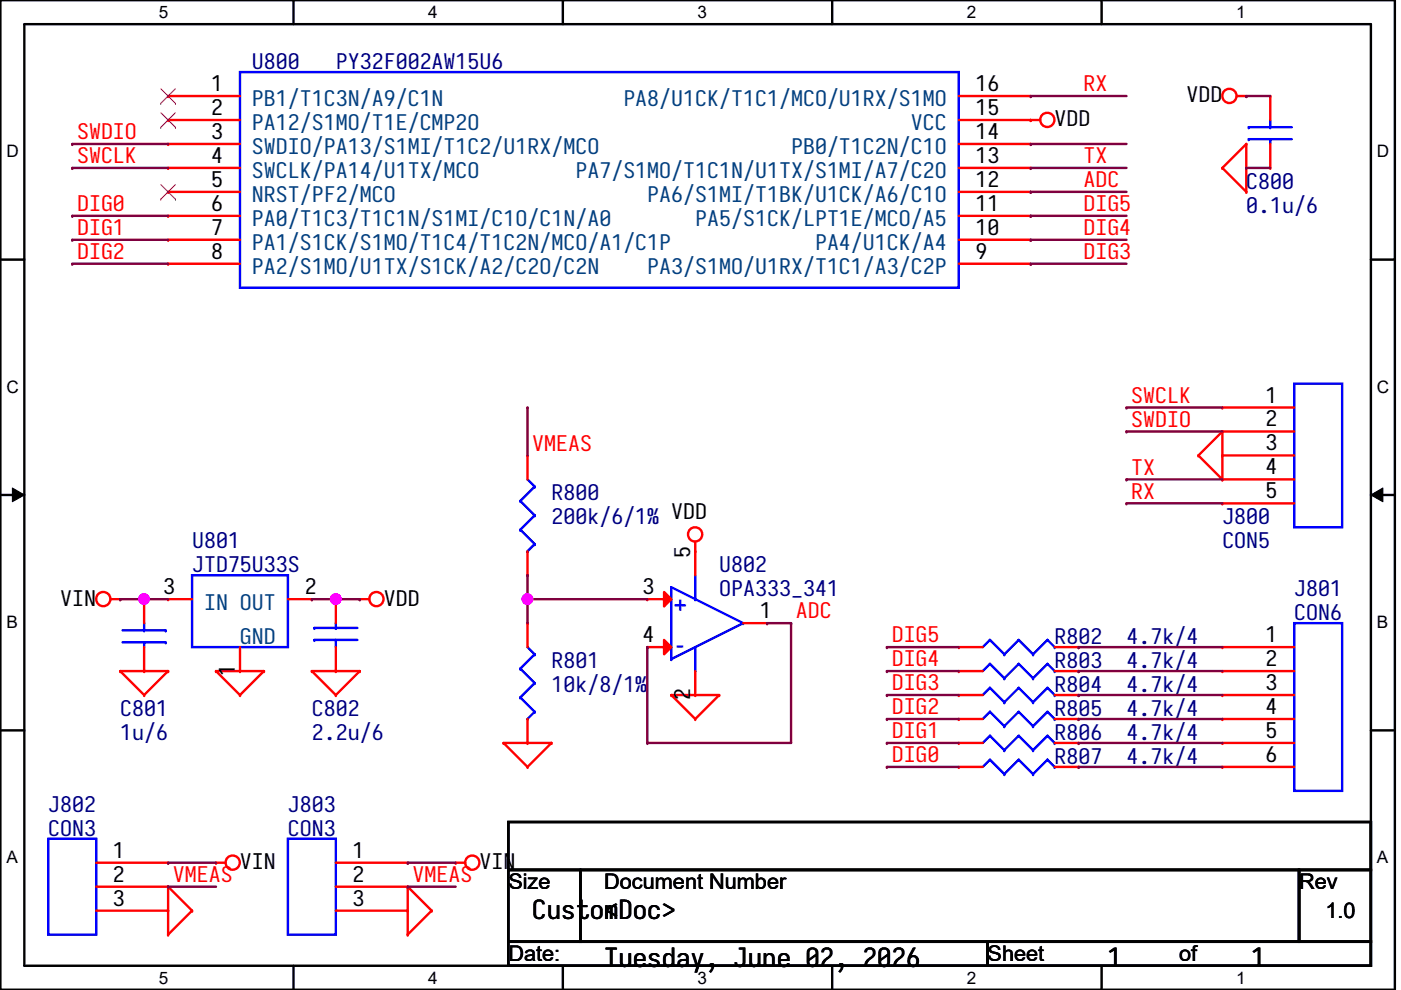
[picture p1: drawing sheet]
<svg xmlns="http://www.w3.org/2000/svg" width="297mm" height="210mm" viewBox="0 0 297 210" stroke-linecap="round" stroke-linejoin="round" font-family="sans-serif">
<path d="M.1 0h295.6v209.8h-295.6zM5.2 5.1h285.5v199.7h-285.5z" fill="none" stroke="#000" stroke-width=".51"/>
<g fill="#fff">
<path d="M33.7 .6h2v4h-2z"/>
<path d="M33.7 205.3h2v4h-2z"/>
</g>
<path d="M62.2 0v5.1M62.2 204.8v5" fill="none" stroke="#000" stroke-width=".51"/>
<g fill="#fff">
<path d="M90.8 .6h1.9v4h-1.9z"/>
<path d="M90.8 205.3h1.9v4h-1.9z"/>
</g>
<path d="M119.3 0v5.1M119.3 204.8v5" fill="none" stroke="#000" stroke-width=".51"/>
<g fill="#fff">
<path d="M147.9 .6h2v4h-2z"/>
<path d="M147.9 205.3h2v4h-2z"/>
</g>
<path d="M176.4 0v5.1M176.4 204.8v5" fill="none" stroke="#000" stroke-width=".51"/>
<g fill="#fff">
<path d="M205 .6h2v4h-2z"/>
<path d="M205 205.3h2v4h-2z"/>
</g>
<path d="M233.5 0v5.1M233.5 204.8v5" fill="none" stroke="#000" stroke-width=".51"/>
<g fill="#fff">
<path d="M262.1 .6h2v4h-2z"/>
<path d="M262.1 205.3h2v4h-2z"/>
<path d="M1.4 30.1h2.5v4h-2.5z"/>
<path d="M291.9 30.1h2.6v4h-2.6z"/>
<path d="M1.4 80h2.5v4h-2.5z"/>
<path d="M291.9 80h2.6v4h-2.6z"/>
</g>
<path d="M.1 55h5.1M290.7 55h5" fill="none" stroke="#000" stroke-width=".51"/>
<g fill="#fff">
<path d="M1.4 129.9h2.4v4h-2.4z"/>
<path d="M291.9 129.9h2.4v4h-2.4z"/>
</g>
<path d="M.1 104.9h5.1M290.7 104.9h5" fill="none" stroke="#000" stroke-width=".51"/>
<path d="M2.6 103.5l2.6 1.4-2.6 1.5zM290.7 104.9l2.5-1.4v2.9z" fill="#000"/>
<path d="M2.6 103.5l2.6 1.4-2.6 1.5zM290.7 104.9l2.5-1.4v2.9z" fill="none" stroke="#000" stroke-width=".21"/>
<g fill="#fff">
<path d="M1.4 179.8h2.4v4.1h-2.4z"/>
<path d="M291.9 179.8h2.4v4.1h-2.4z"/>
</g>
<path d="M.1 154.9h5.1M290.7 154.9h5" fill="none" stroke="#000" stroke-width=".51"/>
<path d="M45.8 182.9h2" fill="none" stroke="#f00" stroke-width=".51"/>
<circle cx="45.8" cy="182.9" r=".25" fill="#f00"/>
<g fill="none" stroke="#f00" stroke-width=".51">
<path d="M147.4 114.9v2"/>
<circle cx="49.3" cy="182.9" r="1.51"/>
</g>
<circle cx="147.4" cy="116.9" r=".25" fill="#f00"/>
<g fill="none" stroke="#f00" stroke-width=".51">
<path d="M142.3 147.4h10.2"/>
<circle cx="147.4" cy="113.3" r="1.51"/>
</g>
<circle cx="152.5" cy="147.4" r=".25" fill="#f00"/>
<path d="M152.5 147.4l-5.1 5" fill="none" stroke="#f00" stroke-width=".51"/>
<circle cx="147.4" cy="152.4" r=".25" fill="#f00"/>
<path d="M142.3 147.4l5.1 5" fill="none" stroke="#f00" stroke-width=".51"/>
<circle cx="142.3" cy="147.4" r=".25" fill="#f00"/>
<path d="M45.8 142.3h10.2" fill="none" stroke="#f00" stroke-width=".51"/>
<circle cx="56" cy="142.3" r=".25" fill="#f00"/>
<path d="M56 142.3l-5.1 5.1" fill="none" stroke="#f00" stroke-width=".51"/>
<circle cx="50.9" cy="147.4" r=".25" fill="#f00"/>
<path d="M45.8 142.3l5.1 5.1" fill="none" stroke="#f00" stroke-width=".51"/>
<circle cx="45.8" cy="142.3" r=".25" fill="#f00"/>
<path d="M23.4 127h2.1" fill="none" stroke="#f00" stroke-width=".51"/>
<circle cx="25.5" cy="127" r=".25" fill="#f00"/>
<g fill="none" stroke="#f00" stroke-width=".51">
<path d="M25.5 142.3h10.1"/>
<circle cx="21.9" cy="127" r="1.51"/>
</g>
<circle cx="35.6" cy="142.3" r=".25" fill="#f00"/>
<path d="M35.6 142.3l-5 5.1" fill="none" stroke="#f00" stroke-width=".51"/>
<circle cx="30.6" cy="147.4" r=".25" fill="#f00"/>
<path d="M25.5 142.3l5.1 5.1" fill="none" stroke="#f00" stroke-width=".51"/>
<circle cx="25.5" cy="142.3" r=".25" fill="#f00"/>
<path d="M76.3 127h2" fill="none" stroke="#f00" stroke-width=".51"/>
<circle cx="76.3" cy="127" r=".25" fill="#f00"/>
<g fill="none" stroke="#f00" stroke-width=".51">
<path d="M66.1 142.3h10.2"/>
<circle cx="79.8" cy="127" r="1.51"/>
</g>
<circle cx="66.1" cy="142.3" r=".25" fill="#f00"/>
<path d="M66.1 142.3l5.1 5.1" fill="none" stroke="#f00" stroke-width=".51"/>
<circle cx="71.2" cy="147.4" r=".25" fill="#f00"/>
<path d="M76.3 142.3l-5.1 5.1" fill="none" stroke="#f00" stroke-width=".51"/>
<circle cx="76.3" cy="142.3" r=".25" fill="#f00"/>
<path d="M35.6 188v10.2" fill="none" stroke="#f00" stroke-width=".51"/>
<circle cx="35.6" cy="188" r=".25" fill="#f00"/>
<path d="M35.6 188l5.1 5.1" fill="none" stroke="#f00" stroke-width=".51"/>
<circle cx="40.7" cy="193.1" r=".25" fill="#f00"/>
<path d="M40.7 193.1l-5.1 5.1" fill="none" stroke="#f00" stroke-width=".51"/>
<circle cx="35.6" cy="198.2" r=".25" fill="#f00"/>
<path d="M96.6 182.9h2" fill="none" stroke="#f00" stroke-width=".51"/>
<circle cx="96.6" cy="182.9" r=".25" fill="#f00"/>
<g fill="none" stroke="#f00" stroke-width=".51">
<path d="M86.4 188v10.2"/>
<circle cx="100.1" cy="182.9" r="1.51"/>
</g>
<circle cx="86.4" cy="188" r=".25" fill="#f00"/>
<path d="M86.4 188l5.1 5.1" fill="none" stroke="#f00" stroke-width=".51"/>
<circle cx="91.5" cy="193.1" r=".25" fill="#f00"/>
<path d="M91.5 193.1l-5.1 5.1" fill="none" stroke="#f00" stroke-width=".51"/>
<circle cx="86.4" cy="198.2" r=".25" fill="#f00"/>
<path d="M106.8 157.5h10.1" fill="none" stroke="#f00" stroke-width=".51"/>
<circle cx="116.9" cy="157.5" r=".25" fill="#f00"/>
<path d="M116.9 157.5l-5.1 5.1" fill="none" stroke="#f00" stroke-width=".51"/>
<circle cx="111.8" cy="162.6" r=".25" fill="#f00"/>
<path d="M106.8 157.5l5 5.1" fill="none" stroke="#f00" stroke-width=".51"/>
<circle cx="106.8" cy="157.5" r=".25" fill="#f00"/>
<path d="M264.2 30.5v10.2" fill="none" stroke="#f00" stroke-width=".51"/>
<circle cx="264.2" cy="40.7" r=".25" fill="#f00"/>
<path d="M259.2 35.6l5 5.1" fill="none" stroke="#f00" stroke-width=".51"/>
<circle cx="259.2" cy="35.6" r=".25" fill="#f00"/>
<path d="M264.2 30.5l-5 5.1" fill="none" stroke="#f00" stroke-width=".51"/>
<circle cx="264.2" cy="30.5" r=".25" fill="#f00"/>
<path d="M259.2 91.5v10.1" fill="none" stroke="#f00" stroke-width=".51"/>
<circle cx="259.2" cy="91.5" r=".25" fill="#f00"/>
<path d="M259.2 91.5l-5.1 5.1" fill="none" stroke="#f00" stroke-width=".51"/>
<circle cx="254.1" cy="96.6" r=".25" fill="#f00"/>
<path d="M254.1 96.6l5.1 5" fill="none" stroke="#f00" stroke-width=".51"/>
<circle cx="259.2" cy="101.6" r=".25" fill="#f00"/>
<path d="M262.2 20.4h2" fill="none" stroke="#f00" stroke-width=".51"/>
<circle cx="264.2" cy="20.4" r=".25" fill="#f00"/>
<g fill="none" stroke="#f00" stroke-width=".51">
<path d="M218.5 25.4h2.1"/>
<circle cx="260.7" cy="20.3" r="1.51"/>
</g>
<circle cx="218.5" cy="25.4" r=".25" fill="#f00"/>
<g fill="none" stroke="#f00" stroke-width=".51">
<path d="M20.4 182.9h15.2"/>
<circle cx="222" cy="25.4" r="1.51"/>
</g>
<path d="M107.8 174.3h182.9v10.1h-182.9zM107.8 184.4h15.2v15.3h-15.2zM107.8 199.7h101.6v5.1h-101.6zM123 184.4h152.4v15.3h-152.4zM209.4 199.7h81.3v5.1h-81.3zM275.4 184.4h15.3v15.3h-15.3z" fill="none" stroke="#000" stroke-width=".51"/>
<path d="M10.2 177.8h10.2v20.4h-10.2z" fill="none" stroke="#00f" stroke-width=".51"/>
<circle cx="35.6" cy="182.9" r=".25" fill="#f00"/>
<path d="M20.4 188h15.2" fill="none" stroke="#f00" stroke-width=".51"/>
<circle cx="35.6" cy="188" r=".25" fill="#f00"/>
<path d="M20.4 193.1h15.2" fill="none" stroke="#f00" stroke-width=".51"/>
<circle cx="35.6" cy="193.1" r=".25" fill="#f00"/>
<path d="M209.9 156l-1.5 1.5" fill="none" stroke="#00f" stroke-width=".51"/>
<circle cx="209.9" cy="156" r=".25" fill="#00f"/>
<path d="M209.9 156l3 3" fill="none" stroke="#00f" stroke-width=".51"/>
<circle cx="212.9" cy="159" r=".25" fill="#00f"/>
<path d="M216 156l-3.1 3" fill="none" stroke="#00f" stroke-width=".51"/>
<circle cx="216" cy="156" r=".25" fill="#00f"/>
<path d="M216 156l3 3" fill="none" stroke="#00f" stroke-width=".51"/>
<circle cx="219" cy="159" r=".25" fill="#00f"/>
<path d="M222.1 156l-3.1 3" fill="none" stroke="#00f" stroke-width=".51"/>
<circle cx="222.1" cy="156" r=".25" fill="#00f"/>
<path d="M222.1 156l1.5 1.5" fill="none" stroke="#00f" stroke-width=".51"/>
<circle cx="223.6" cy="157.5" r=".25" fill="#00f"/>
<path d="M203.3 157.5h5.1" fill="none" stroke="#f00" stroke-width=".51"/>
<circle cx="203.3" cy="157.5" r=".25" fill="#f00"/>
<path d="M223.6 157.5h5.1" fill="none" stroke="#f00" stroke-width=".51"/>
<circle cx="228.7" cy="157.5" r=".25" fill="#f00"/>
<path d="M61 177.8h10.2v20.4h-10.2z" fill="none" stroke="#00f" stroke-width=".51"/>
<path d="M71.2 182.9h15.2" fill="none" stroke="#f00" stroke-width=".51"/>
<circle cx="86.4" cy="182.9" r=".25" fill="#f00"/>
<path d="M71.2 188h15.2" fill="none" stroke="#f00" stroke-width=".51"/>
<circle cx="86.4" cy="188" r=".25" fill="#f00"/>
<path d="M71.2 193.1h15.2" fill="none" stroke="#f00" stroke-width=".51"/>
<circle cx="86.4" cy="193.1" r=".25" fill="#f00"/>
<path d="M111.8 137.2l1.6 1.5" fill="none" stroke="#00f" stroke-width=".51"/>
<circle cx="113.4" cy="138.7" r=".25" fill="#00f"/>
<path d="M113.4 138.7l-3.1 3.1" fill="none" stroke="#00f" stroke-width=".51"/>
<circle cx="110.3" cy="141.8" r=".25" fill="#00f"/>
<path d="M110.3 141.8l3.1 3" fill="none" stroke="#00f" stroke-width=".51"/>
<circle cx="113.4" cy="144.8" r=".25" fill="#00f"/>
<path d="M113.4 144.8l-3.1 3.1" fill="none" stroke="#00f" stroke-width=".51"/>
<circle cx="110.3" cy="147.9" r=".25" fill="#00f"/>
<path d="M110.3 147.9l3.1 3" fill="none" stroke="#00f" stroke-width=".51"/>
<circle cx="113.4" cy="150.9" r=".25" fill="#00f"/>
<path d="M113.4 150.9l-1.6 1.5" fill="none" stroke="#00f" stroke-width=".51"/>
<circle cx="111.8" cy="152.4" r=".25" fill="#00f"/>
<path d="M111.8 132.1v5.1" fill="none" stroke="#f00" stroke-width=".51"/>
<circle cx="111.8" cy="132.1" r=".25" fill="#f00"/>
<path d="M111.8 152.4v5.1" fill="none" stroke="#f00" stroke-width=".51"/>
<circle cx="111.8" cy="157.5" r=".25" fill="#f00"/>
<path d="M111.8 101.6l1.6 1.6" fill="none" stroke="#00f" stroke-width=".51"/>
<circle cx="113.4" cy="103.2" r=".25" fill="#00f"/>
<path d="M113.4 103.2l-3.1 3" fill="none" stroke="#00f" stroke-width=".51"/>
<circle cx="110.3" cy="106.2" r=".25" fill="#00f"/>
<path d="M110.3 106.2l3.1 3.1" fill="none" stroke="#00f" stroke-width=".51"/>
<circle cx="113.4" cy="109.3" r=".25" fill="#00f"/>
<path d="M113.4 109.3l-3.1 3" fill="none" stroke="#00f" stroke-width=".51"/>
<circle cx="110.3" cy="112.3" r=".25" fill="#00f"/>
<path d="M110.3 112.3l3.1 3.1" fill="none" stroke="#00f" stroke-width=".51"/>
<circle cx="113.4" cy="115.4" r=".25" fill="#00f"/>
<path d="M113.4 115.4l-1.6 1.5" fill="none" stroke="#00f" stroke-width=".51"/>
<circle cx="111.8" cy="116.9" r=".25" fill="#00f"/>
<path d="M111.8 96.6v5" fill="none" stroke="#f00" stroke-width=".51"/>
<circle cx="111.8" cy="96.6" r=".25" fill="#f00"/>
<path d="M111.8 116.9v5.1" fill="none" stroke="#f00" stroke-width=".51"/>
<circle cx="111.8" cy="122" r=".25" fill="#f00"/>
<path d="M274.4 81.3h10.2v30.5h-10.2z" fill="none" stroke="#00f" stroke-width=".51"/>
<path d="M259.2 86.4h15.2" fill="none" stroke="#f00" stroke-width=".51"/>
<circle cx="259.2" cy="86.4" r=".25" fill="#f00"/>
<path d="M259.2 91.5h15.2" fill="none" stroke="#f00" stroke-width=".51"/>
<circle cx="259.2" cy="91.5" r=".25" fill="#f00"/>
<path d="M259.2 96.6h15.2" fill="none" stroke="#f00" stroke-width=".51"/>
<circle cx="259.2" cy="96.6" r=".25" fill="#f00"/>
<path d="M259.2 101.6h15.2" fill="none" stroke="#f00" stroke-width=".51"/>
<circle cx="259.2" cy="101.6" r=".25" fill="#f00"/>
<path d="M259.2 106.7h15.2" fill="none" stroke="#f00" stroke-width=".51"/>
<circle cx="259.2" cy="106.7" r=".25" fill="#f00"/>
<path d="M209.9 161.1l-1.5 1.5" fill="none" stroke="#00f" stroke-width=".51"/>
<circle cx="209.9" cy="161.1" r=".25" fill="#00f"/>
<path d="M209.9 161.1l3 3" fill="none" stroke="#00f" stroke-width=".51"/>
<circle cx="212.9" cy="164.1" r=".25" fill="#00f"/>
<path d="M216 161.1l-3.1 3" fill="none" stroke="#00f" stroke-width=".51"/>
<circle cx="216" cy="161.1" r=".25" fill="#00f"/>
<path d="M216 161.1l3 3" fill="none" stroke="#00f" stroke-width=".51"/>
<circle cx="219" cy="164.1" r=".25" fill="#00f"/>
<path d="M222.1 161.1l-3.1 3" fill="none" stroke="#00f" stroke-width=".51"/>
<circle cx="222.1" cy="161.1" r=".25" fill="#00f"/>
<path d="M222.1 161.1l1.5 1.5" fill="none" stroke="#00f" stroke-width=".51"/>
<circle cx="223.6" cy="162.6" r=".25" fill="#00f"/>
<path d="M203.3 162.6h5.1" fill="none" stroke="#f00" stroke-width=".51"/>
<circle cx="203.3" cy="162.6" r=".25" fill="#f00"/>
<path d="M223.6 162.6h5.1" fill="none" stroke="#f00" stroke-width=".51"/>
<circle cx="228.7" cy="162.6" r=".25" fill="#f00"/>
<path d="M209.9 135.7l-1.5 1.5" fill="none" stroke="#00f" stroke-width=".51"/>
<circle cx="209.9" cy="135.7" r=".25" fill="#00f"/>
<path d="M209.9 135.7l3 3" fill="none" stroke="#00f" stroke-width=".51"/>
<circle cx="212.9" cy="138.7" r=".25" fill="#00f"/>
<path d="M216 135.7l-3.1 3" fill="none" stroke="#00f" stroke-width=".51"/>
<circle cx="216" cy="135.7" r=".25" fill="#00f"/>
<path d="M216 135.7l3 3" fill="none" stroke="#00f" stroke-width=".51"/>
<circle cx="219" cy="138.7" r=".25" fill="#00f"/>
<path d="M222.1 135.7l-3.1 3" fill="none" stroke="#00f" stroke-width=".51"/>
<circle cx="222.1" cy="135.7" r=".25" fill="#00f"/>
<path d="M222.1 135.7l1.5 1.5" fill="none" stroke="#00f" stroke-width=".51"/>
<circle cx="223.6" cy="137.2" r=".25" fill="#00f"/>
<path d="M203.3 137.2h5.1" fill="none" stroke="#f00" stroke-width=".51"/>
<circle cx="203.3" cy="137.2" r=".25" fill="#f00"/>
<path d="M223.6 137.2h5.1" fill="none" stroke="#f00" stroke-width=".51"/>
<circle cx="228.7" cy="137.2" r=".25" fill="#f00"/>
<path d="M50.9 15.3h152.4v45.7h-152.4z" fill="none" stroke="#00f" stroke-width=".51"/>
<path d="M35.6 20.4h15.3" fill="none" stroke="#f00" stroke-width=".51"/>
<circle cx="35.6" cy="20.4" r=".25" fill="#f00"/>
<path d="M34.1 18.8l3.1 3.1M37.2 18.8l-3.1 3.1M34.1 21.9h.1M37.2 21.9h.1" fill="none" stroke="#7f3f00" stroke-width=".21"/>
<path d="M35.6 25.4h15.3" fill="none" stroke="#f00" stroke-width=".51"/>
<circle cx="35.6" cy="25.4" r=".25" fill="#f00"/>
<path d="M34.1 27h.1M34.1 23.9l3.1 3.1M37.2 23.9l-3.1 3.1M37.2 27h.1" fill="none" stroke="#7f3f00" stroke-width=".21"/>
<path d="M35.6 30.5h15.3" fill="none" stroke="#f00" stroke-width=".51"/>
<circle cx="35.6" cy="30.5" r=".25" fill="#f00"/>
<path d="M35.6 35.6h15.3" fill="none" stroke="#f00" stroke-width=".51"/>
<circle cx="35.6" cy="35.6" r=".25" fill="#f00"/>
<path d="M35.6 40.7h15.3" fill="none" stroke="#f00" stroke-width=".51"/>
<circle cx="35.6" cy="40.7" r=".25" fill="#f00"/>
<path d="M34.1 39.2l3.1 3M37.2 39.2l-3.1 3M34.1 42.2h.1M37.2 42.2h.1" fill="none" stroke="#7f3f00" stroke-width=".21"/>
<path d="M35.6 45.8h15.3" fill="none" stroke="#f00" stroke-width=".51"/>
<circle cx="35.6" cy="45.8" r=".25" fill="#f00"/>
<path d="M35.6 50.8h15.3" fill="none" stroke="#f00" stroke-width=".51"/>
<circle cx="35.6" cy="50.8" r=".25" fill="#f00"/>
<path d="M35.6 55.9h15.3" fill="none" stroke="#f00" stroke-width=".51"/>
<circle cx="35.6" cy="55.9" r=".25" fill="#f00"/>
<path d="M203.3 55.9h15.2" fill="none" stroke="#f00" stroke-width=".51"/>
<circle cx="218.5" cy="55.9" r=".25" fill="#f00"/>
<path d="M203.3 50.8h15.2" fill="none" stroke="#f00" stroke-width=".51"/>
<circle cx="218.5" cy="50.8" r=".25" fill="#f00"/>
<path d="M203.3 45.8h15.2" fill="none" stroke="#f00" stroke-width=".51"/>
<circle cx="218.5" cy="45.8" r=".25" fill="#f00"/>
<path d="M203.3 40.7h15.2" fill="none" stroke="#f00" stroke-width=".51"/>
<circle cx="218.5" cy="40.7" r=".25" fill="#f00"/>
<path d="M203.3 35.6h15.2" fill="none" stroke="#f00" stroke-width=".51"/>
<circle cx="218.5" cy="35.6" r=".25" fill="#f00"/>
<path d="M203.3 30.5h15.2" fill="none" stroke="#f00" stroke-width=".51"/>
<circle cx="218.5" cy="30.5" r=".25" fill="#f00"/>
<path d="M203.3 25.4h15.2" fill="none" stroke="#f00" stroke-width=".51"/>
<circle cx="218.5" cy="25.4" r=".25" fill="#f00"/>
<path d="M203.3 20.4h15.2" fill="none" stroke="#f00" stroke-width=".51"/>
<circle cx="218.5" cy="20.4" r=".25" fill="#f00"/>
<path d="M30.6 136.2v1" fill="none" stroke="#00f" stroke-width=".51"/>
<circle cx="30.6" cy="136.2" r=".25" fill="#00f"/>
<path d="M26 133.6h9.1" fill="none" stroke="#00f" stroke-width=".51"/>
<circle cx="35.1" cy="133.6" r=".25" fill="#00f"/>
<path d="M26 136.2h9.1" fill="none" stroke="#00f" stroke-width=".51"/>
<circle cx="35.1" cy="136.2" r=".25" fill="#00f"/>
<path d="M30.6 132.1v1.5" fill="none" stroke="#00f" stroke-width=".51"/>
<circle cx="30.6" cy="133.6" r=".25" fill="#00f"/>
<path d="M30.6 137.2v5.1" fill="none" stroke="#f00" stroke-width=".51"/>
<circle cx="30.6" cy="142.3" r=".25" fill="#f00"/>
<path d="M30.6 127v5.1" fill="none" stroke="#f00" stroke-width=".51"/>
<circle cx="30.6" cy="127" r=".25" fill="#f00"/>
<path d="M209.9 140.8l-1.5 1.5" fill="none" stroke="#00f" stroke-width=".51"/>
<circle cx="209.9" cy="140.8" r=".25" fill="#00f"/>
<path d="M209.9 140.8l3 3" fill="none" stroke="#00f" stroke-width=".51"/>
<circle cx="212.9" cy="143.8" r=".25" fill="#00f"/>
<path d="M216 140.8l-3.1 3" fill="none" stroke="#00f" stroke-width=".51"/>
<circle cx="216" cy="140.8" r=".25" fill="#00f"/>
<path d="M216 140.8l3 3" fill="none" stroke="#00f" stroke-width=".51"/>
<circle cx="219" cy="143.8" r=".25" fill="#00f"/>
<path d="M222.1 140.8l-3.1 3" fill="none" stroke="#00f" stroke-width=".51"/>
<circle cx="222.1" cy="140.8" r=".25" fill="#00f"/>
<path d="M222.1 140.8l1.5 1.5" fill="none" stroke="#00f" stroke-width=".51"/>
<circle cx="223.6" cy="142.3" r=".25" fill="#00f"/>
<path d="M203.3 142.3h5.1" fill="none" stroke="#f00" stroke-width=".51"/>
<circle cx="203.3" cy="142.3" r=".25" fill="#f00"/>
<path d="M223.6 142.3h5.1" fill="none" stroke="#f00" stroke-width=".51"/>
<circle cx="228.7" cy="142.3" r=".25" fill="#f00"/>
<path d="M269.3 29.5v1" fill="none" stroke="#00f" stroke-width=".51"/>
<circle cx="269.3" cy="29.5" r=".25" fill="#00f"/>
<path d="M264.7 27h9.2" fill="none" stroke="#00f" stroke-width=".51"/>
<circle cx="264.7" cy="27" r=".25" fill="#00f"/>
<path d="M264.7 29.5h9.2" fill="none" stroke="#00f" stroke-width=".51"/>
<circle cx="264.7" cy="29.5" r=".25" fill="#00f"/>
<path d="M269.3 25.4v1.6" fill="none" stroke="#00f" stroke-width=".51"/>
<circle cx="269.3" cy="27" r=".25" fill="#00f"/>
<path d="M269.3 30.5v5.1" fill="none" stroke="#f00" stroke-width=".51"/>
<circle cx="269.3" cy="35.6" r=".25" fill="#f00"/>
<path d="M269.3 20.4v5" fill="none" stroke="#f00" stroke-width=".51"/>
<circle cx="269.3" cy="20.4" r=".25" fill="#f00"/>
<path d="M71.2 132.1v1" fill="none" stroke="#00f" stroke-width=".51"/>
<circle cx="71.2" cy="133.1" r=".25" fill="#00f"/>
<path d="M66.6 135.7h9.2" fill="none" stroke="#00f" stroke-width=".51"/>
<circle cx="66.6" cy="135.7" r=".25" fill="#00f"/>
<path d="M66.6 133.1h9.2" fill="none" stroke="#00f" stroke-width=".51"/>
<circle cx="66.6" cy="133.1" r=".25" fill="#00f"/>
<path d="M71.2 135.7v1.5" fill="none" stroke="#00f" stroke-width=".51"/>
<circle cx="71.2" cy="135.7" r=".25" fill="#00f"/>
<path d="M71.2 127v5.1" fill="none" stroke="#f00" stroke-width=".51"/>
<circle cx="71.2" cy="127" r=".25" fill="#f00"/>
<path d="M71.2 137.2v5.1" fill="none" stroke="#f00" stroke-width=".51"/>
<circle cx="71.2" cy="142.3" r=".25" fill="#f00"/>
<path d="M274.4 132.1h10.2v35.6h-10.2z" fill="none" stroke="#00f" stroke-width=".51"/>
<path d="M259.2 137.2h15.2" fill="none" stroke="#f00" stroke-width=".51"/>
<circle cx="259.2" cy="137.2" r=".25" fill="#f00"/>
<path d="M259.2 142.3h15.2" fill="none" stroke="#f00" stroke-width=".51"/>
<circle cx="259.2" cy="142.3" r=".25" fill="#f00"/>
<path d="M259.2 147.4h15.2" fill="none" stroke="#f00" stroke-width=".51"/>
<circle cx="259.2" cy="147.4" r=".25" fill="#f00"/>
<path d="M259.2 152.4h15.2" fill="none" stroke="#f00" stroke-width=".51"/>
<circle cx="259.2" cy="152.4" r=".25" fill="#f00"/>
<path d="M259.2 157.5h15.2" fill="none" stroke="#f00" stroke-width=".51"/>
<circle cx="259.2" cy="157.5" r=".25" fill="#f00"/>
<path d="M259.2 162.6h15.2" fill="none" stroke="#f00" stroke-width=".51"/>
<circle cx="259.2" cy="162.6" r=".25" fill="#f00"/>
<path d="M209.9 145.8l-1.5 1.6" fill="none" stroke="#00f" stroke-width=".51"/>
<circle cx="209.9" cy="145.8" r=".25" fill="#00f"/>
<path d="M209.9 145.8l3 3.1" fill="none" stroke="#00f" stroke-width=".51"/>
<circle cx="212.9" cy="148.9" r=".25" fill="#00f"/>
<path d="M216 145.8l-3.1 3.1" fill="none" stroke="#00f" stroke-width=".51"/>
<circle cx="216" cy="145.8" r=".25" fill="#00f"/>
<path d="M216 145.8l3 3.1" fill="none" stroke="#00f" stroke-width=".51"/>
<circle cx="219" cy="148.9" r=".25" fill="#00f"/>
<path d="M222.1 145.8l-3.1 3.1" fill="none" stroke="#00f" stroke-width=".51"/>
<circle cx="222.1" cy="145.8" r=".25" fill="#00f"/>
<path d="M222.1 145.8l1.5 1.6" fill="none" stroke="#00f" stroke-width=".51"/>
<circle cx="223.6" cy="147.4" r=".25" fill="#00f"/>
<path d="M203.3 147.4h5.1" fill="none" stroke="#f00" stroke-width=".51"/>
<circle cx="203.3" cy="147.4" r=".25" fill="#f00"/>
<path d="M223.6 147.4h5.1" fill="none" stroke="#f00" stroke-width=".51"/>
<circle cx="228.7" cy="147.4" r=".25" fill="#f00"/>
<path d="M142.3 124.5l15.3 7.6" fill="none" stroke="#00f" stroke-width=".51"/>
<circle cx="142.3" cy="124.5" r=".25" fill="#00f"/>
<path d="M142.3 124.5v15.2" fill="none" stroke="#00f" stroke-width=".51"/>
<circle cx="142.3" cy="139.7" r=".25" fill="#00f"/>
<path d="M157.6 132.1l-15.3 7.6" fill="none" stroke="#00f" stroke-width=".51"/>
<circle cx="157.6" cy="132.1" r=".25" fill="#00f"/>
<path d="M147.4 122v5" fill="none" stroke="#00f" stroke-width=".51"/>
<circle cx="147.4" cy="127" r=".25" fill="#00f"/>
<path d="M147.4 137.2v5.1" fill="none" stroke="#00f" stroke-width=".51"/>
<circle cx="147.4" cy="142.3" r=".25" fill="#00f"/>
<path d="M157.6 132.1h5" fill="none" stroke="#f00" stroke-width=".51"/>
<circle cx="162.6" cy="132.1" r=".25" fill="#f00"/>
<path d="M140.8 135.7l1.5 1.5-1.5 1.5z" fill="#f00"/>
<path d="M137.2 137.2h5.1M140.8 135.7l1.5 1.5-1.5 1.5z" fill="none" stroke="#f00" stroke-width=".51"/>
<circle cx="137.2" cy="137.2" r=".25" fill="#f00"/>
<path d="M140.8 125.5l1.5 1.5-1.5 1.6z" fill="#f00"/>
<path d="M137.2 127h5.1M140.8 125.5l1.5 1.5-1.5 1.6z" fill="none" stroke="#f00" stroke-width=".51"/>
<circle cx="137.2" cy="127" r=".25" fill="#f00"/>
<path d="M147.4 116.9v5.1" fill="none" stroke="#f00" stroke-width=".51"/>
<circle cx="147.4" cy="116.9" r=".25" fill="#f00"/>
<path d="M147.4 142.3v5.1" fill="none" stroke="#f00" stroke-width=".51"/>
<circle cx="147.4" cy="147.4" r=".25" fill="#f00"/>
<path d="M209.9 150.9l-1.5 1.5" fill="none" stroke="#00f" stroke-width=".51"/>
<circle cx="209.9" cy="150.9" r=".25" fill="#00f"/>
<path d="M209.9 150.9l3 3.1" fill="none" stroke="#00f" stroke-width=".51"/>
<circle cx="212.9" cy="154" r=".25" fill="#00f"/>
<path d="M216 150.9l-3.1 3.1" fill="none" stroke="#00f" stroke-width=".51"/>
<circle cx="216" cy="150.9" r=".25" fill="#00f"/>
<path d="M216 150.9l3 3.1" fill="none" stroke="#00f" stroke-width=".51"/>
<circle cx="219" cy="154" r=".25" fill="#00f"/>
<path d="M222.1 150.9l-3.1 3.1" fill="none" stroke="#00f" stroke-width=".51"/>
<circle cx="222.1" cy="150.9" r=".25" fill="#00f"/>
<path d="M222.1 150.9l1.5 1.5" fill="none" stroke="#00f" stroke-width=".51"/>
<circle cx="223.6" cy="152.4" r=".25" fill="#00f"/>
<path d="M203.3 152.4h5.1" fill="none" stroke="#f00" stroke-width=".51"/>
<circle cx="203.3" cy="152.4" r=".25" fill="#f00"/>
<path d="M223.6 152.4h5.1" fill="none" stroke="#f00" stroke-width=".51"/>
<circle cx="228.7" cy="152.4" r=".25" fill="#f00"/>
<path d="M40.7 122h20.3v15.2h-20.3z" fill="none" stroke="#00f" stroke-width=".51"/>
<path d="M50.9 137.2v5.1" fill="none" stroke="#f00" stroke-width=".51"/>
<circle cx="50.9" cy="142.3" r=".25" fill="#f00"/>
<path d="M61 127h5.1" fill="none" stroke="#f00" stroke-width=".51"/>
<circle cx="66.1" cy="127" r=".25" fill="#f00"/>
<path d="M35.6 127h5.1" fill="none" stroke="#f00" stroke-width=".51"/>
<circle cx="35.6" cy="127" r=".25" fill="#f00"/>
<path d="M35.6 182.9h10.2" fill="none" stroke="#7f003f" stroke-width=".51"/>
<circle cx="35.6" cy="182.9" r=".25" fill="#7f003f"/>
<path d="M137.2 137.2v20.3" fill="none" stroke="#7f003f" stroke-width=".51"/>
<circle cx="137.2" cy="137.2" r=".25" fill="#7f003f"/>
<path d="M137.2 157.5h30.5" fill="none" stroke="#7f003f" stroke-width=".51"/>
<circle cx="137.2" cy="157.5" r=".25" fill="#7f003f"/>
<path d="M167.7 132.1v25.4" fill="none" stroke="#7f003f" stroke-width=".51"/>
<circle cx="167.7" cy="132.1" r=".25" fill="#7f003f"/>
<path d="M162.6 132.1h5.1" fill="none" stroke="#7f003f" stroke-width=".51"/>
<circle cx="162.6" cy="132.1" r=".25" fill="#7f003f"/>
<path d="M111.8 127h25.4" fill="none" stroke="#7f003f" stroke-width=".51"/>
<circle cx="111.8" cy="127" r=".25" fill="#7f003f"/>
<circle cx="111.8" cy="127" r="1" fill="#f0f"/>
<circle cx="111.8" cy="127" r="1" fill="none" stroke="#f0f" stroke-width=".51"/>
<path d="M111.8 122v5" fill="none" stroke="#7f003f" stroke-width=".51"/>
<circle cx="111.8" cy="122" r=".25" fill="#7f003f"/>
<path d="M111.8 127v5.1" fill="none" stroke="#7f003f" stroke-width=".51"/>
<circle cx="111.8" cy="127" r=".25" fill="#7f003f"/>
<path d="M111.8 86.4v10.2" fill="none" stroke="#7f003f" stroke-width=".51"/>
<circle cx="111.8" cy="86.4" r=".25" fill="#7f003f"/>
<path d="M71.2 127h5.1" fill="none" stroke="#7f003f" stroke-width=".51"/>
<circle cx="76.3" cy="127" r=".25" fill="#7f003f"/>
<circle cx="71.2" cy="127" r="1" fill="#f0f"/>
<circle cx="71.2" cy="127" r="1" fill="none" stroke="#f0f" stroke-width=".51"/>
<path d="M30.6 127h5" fill="none" stroke="#7f003f" stroke-width=".51"/>
<circle cx="30.6" cy="127" r=".25" fill="#7f003f"/>
<circle cx="30.5" cy="127" r="1" fill="#f0f"/>
<circle cx="30.5" cy="127" r="1" fill="none" stroke="#f0f" stroke-width=".51"/>
<path d="M25.5 127h5.1" fill="none" stroke="#7f003f" stroke-width=".51"/>
<circle cx="25.5" cy="127" r=".25" fill="#7f003f"/>
<path d="M66.1 127h5.1" fill="none" stroke="#7f003f" stroke-width=".51"/>
<circle cx="66.1" cy="127" r=".25" fill="#7f003f"/>
<path d="M35.6 188h10.2" fill="none" stroke="#7f003f" stroke-width=".51"/>
<circle cx="35.6" cy="188" r=".25" fill="#7f003f"/>
<path d="M86.4 182.9h10.2" fill="none" stroke="#7f003f" stroke-width=".51"/>
<circle cx="86.4" cy="182.9" r=".25" fill="#7f003f"/>
<path d="M86.4 188h10.2" fill="none" stroke="#7f003f" stroke-width=".51"/>
<circle cx="86.4" cy="188" r=".25" fill="#7f003f"/>
<path d="M228.7 137.2h30.5" fill="none" stroke="#7f003f" stroke-width=".51"/>
<circle cx="228.7" cy="137.2" r=".25" fill="#7f003f"/>
<path d="M228.7 142.3h30.5" fill="none" stroke="#7f003f" stroke-width=".51"/>
<circle cx="228.7" cy="142.3" r=".25" fill="#7f003f"/>
<path d="M228.7 147.4h30.5" fill="none" stroke="#7f003f" stroke-width=".51"/>
<circle cx="228.7" cy="147.4" r=".25" fill="#7f003f"/>
<path d="M228.7 152.4h30.5" fill="none" stroke="#7f003f" stroke-width=".51"/>
<circle cx="228.7" cy="152.4" r=".25" fill="#7f003f"/>
<path d="M228.7 157.5h30.5" fill="none" stroke="#7f003f" stroke-width=".51"/>
<circle cx="228.7" cy="157.5" r=".25" fill="#7f003f"/>
<path d="M228.7 162.6h30.5" fill="none" stroke="#7f003f" stroke-width=".51"/>
<circle cx="228.7" cy="162.6" r=".25" fill="#7f003f"/>
<path d="M238.8 106.7h20.4" fill="none" stroke="#7f003f" stroke-width=".51"/>
<circle cx="238.8" cy="106.7" r=".25" fill="#7f003f"/>
<path d="M238.8 101.6h20.4" fill="none" stroke="#7f003f" stroke-width=".51"/>
<circle cx="238.8" cy="101.6" r=".25" fill="#7f003f"/>
<path d="M238.8 91.5h20.4" fill="none" stroke="#7f003f" stroke-width=".51"/>
<circle cx="238.8" cy="91.5" r=".25" fill="#7f003f"/>
<path d="M264.2 35.6h5.1" fill="none" stroke="#7f003f" stroke-width=".51"/>
<circle cx="264.2" cy="35.6" r=".25" fill="#7f003f"/>
<path d="M264.2 20.4h5.1" fill="none" stroke="#7f003f" stroke-width=".51"/>
<circle cx="264.2" cy="20.4" r=".25" fill="#7f003f"/>
<path d="M15.3 30.5h20.3" fill="none" stroke="#7f003f" stroke-width=".51"/>
<circle cx="15.3" cy="30.5" r=".25" fill="#7f003f"/>
<path d="M15.3 35.6h20.3" fill="none" stroke="#7f003f" stroke-width=".51"/>
<circle cx="15.3" cy="35.6" r=".25" fill="#7f003f"/>
<path d="M15.3 45.8h20.3" fill="none" stroke="#7f003f" stroke-width=".51"/>
<circle cx="15.3" cy="45.8" r=".25" fill="#7f003f"/>
<path d="M15.3 50.8h20.3" fill="none" stroke="#7f003f" stroke-width=".51"/>
<circle cx="15.3" cy="50.8" r=".25" fill="#7f003f"/>
<path d="M15.3 55.9h20.3" fill="none" stroke="#7f003f" stroke-width=".51"/>
<circle cx="15.3" cy="55.9" r=".25" fill="#7f003f"/>
<path d="M218.5 20.4h20.3" fill="none" stroke="#7f003f" stroke-width=".51"/>
<circle cx="218.5" cy="20.4" r=".25" fill="#7f003f"/>
<path d="M218.5 30.5h20.3" fill="none" stroke="#7f003f" stroke-width=".51"/>
<circle cx="218.5" cy="30.5" r=".25" fill="#7f003f"/>
<path d="M218.5 35.6h20.3" fill="none" stroke="#7f003f" stroke-width=".51"/>
<circle cx="218.5" cy="35.6" r=".25" fill="#7f003f"/>
<path d="M218.5 45.8h20.3" fill="none" stroke="#7f003f" stroke-width=".51"/>
<circle cx="218.5" cy="45.8" r=".25" fill="#7f003f"/>
<path d="M218.5 50.8h20.3" fill="none" stroke="#7f003f" stroke-width=".51"/>
<circle cx="218.5" cy="50.8" r=".25" fill="#7f003f"/>
<path d="M218.5 55.9h20.3" fill="none" stroke="#7f003f" stroke-width=".51"/>
<circle cx="218.5" cy="55.9" r=".25" fill="#7f003f"/>
<path d="M218.5 40.7h20.3" fill="none" stroke="#7f003f" stroke-width=".51"/>
<circle cx="218.5" cy="40.7" r=".25" fill="#7f003f"/>
<path d="M188 162.6h15.3" fill="none" stroke="#7f003f" stroke-width=".51"/>
<circle cx="188" cy="162.6" r=".25" fill="#7f003f"/>
<path d="M188 157.5h15.3" fill="none" stroke="#7f003f" stroke-width=".51"/>
<circle cx="188" cy="157.5" r=".25" fill="#7f003f"/>
<path d="M188 152.4h15.3" fill="none" stroke="#7f003f" stroke-width=".51"/>
<circle cx="188" cy="152.4" r=".25" fill="#7f003f"/>
<path d="M188 147.4h15.3" fill="none" stroke="#7f003f" stroke-width=".51"/>
<circle cx="188" cy="147.4" r=".25" fill="#7f003f"/>
<path d="M188 142.3h15.3" fill="none" stroke="#7f003f" stroke-width=".51"/>
<circle cx="188" cy="142.3" r=".25" fill="#7f003f"/>
<path d="M188 137.2h15.3" fill="none" stroke="#7f003f" stroke-width=".51"/>
<circle cx="188" cy="137.2" r=".25" fill="#7f003f"/>
<path d="M238.8 86.4h20.4" fill="none" stroke="#7f003f" stroke-width=".51"/>
<circle cx="238.8" cy="86.4" r=".25" fill="#7f003f"/>
<circle cx="111.8" cy="127" r="1" fill="#f0f"/>
<circle cx="111.8" cy="127" r="1" fill="none" stroke="#f0f" stroke-width=".51"/>
<circle cx="71.2" cy="127" r="1" fill="#f0f"/>
<circle cx="71.2" cy="127" r="1" fill="none" stroke="#f0f" stroke-width=".51"/>
<circle cx="30.5" cy="127" r="1" fill="#f0f"/>
<circle cx="30.5" cy="127" r="1" fill="none" stroke="#f0f" stroke-width=".51"/>
<g font-size="6.1" fill="#00f">
<text x="142.8" y="130.1">+</text>
<text x="143.3" y="138.7">-</text>
</g>
<g font-size="5.6">
<text x="112.9" y="194.9">Custom</text>
<text x="128.1" y="194.9">&lt;Doc&gt;</text>
<text x="128.1" y="205.1">Tuesday, June 02, 2026</text>
<text x="234.8" y="205.1">1</text>
<text x="265.3" y="205.1">1</text>
</g>
<g font-size="4.6" fill="#00007f">
<text x="53.4" y="14.6">U800</text>
<text x="71.2" y="14.6">PY32F002AW15U6</text>
<text x="264.2" y="40">C800</text>
<text x="264.2" y="45.1">0.1u/6</text>
<text x="116.9" y="106">R800</text>
<text x="116.9" y="111.1">200k/6/1% VDD</text>
<text x="259.2" y="111.1">J800</text>
<text x="40.7" y="116.2">U801</text>
<text x="259.2" y="116.2">CON5</text>
<text x="40.7" y="121.3">JTD75U33S</text>
<text x="152.5" y="121.3">U802</text>
<text x="152.5" y="126.4">OPA333_341</text>
<text x="274.4" y="126.4">J801</text>
<text x="274.4" y="131.4">CON6</text>
<text x="223.6" y="136.5">R802</text>
<text x="238.8" y="136.5">4.7k/4</text>
<text x="116.9" y="141.6">R801</text>
<text x="223.6" y="141.6">R803</text>
<text x="238.8" y="141.6">4.7k/4</text>
<text x="116.9" y="146.7">10k/8/1%</text>
<text x="223.6" y="146.7">R804</text>
<text x="238.8" y="146.7">4.7k/4</text>
<text x="25.5" y="151.8">C801</text>
<text x="66.1" y="151.8">C802</text>
<text x="223.6" y="151.8">R805</text>
<text x="238.8" y="151.8">4.7k/4</text>
<text x="25.5" y="156.8">1u/6</text>
<text x="66.1" y="156.8">2.2u/6</text>
<text x="223.6" y="156.8">R806</text>
<text x="223.6" y="161.9">R807</text>
<text x="238.8" y="156.8">4.7k/4</text>
<text x="238.8" y="161.9">4.7k/4</text>
<text x="10.2" y="172.1">J802</text>
<text x="61" y="172.1">J803</text>
<text x="10.2" y="177.2">CON3</text>
<text x="61" y="177.2">CON3</text>
</g>
<g font-size="4.6">
<text x="44.8" y="19.3">1</text>
<text x="206.8" y="19.3">16</text>
<text x="251.5" y="21.7">VDD</text>
<text x="44.8" y="24.4">2</text>
<text x="44.8" y="29.5">3</text>
<text x="206.8" y="29.5">14</text>
<text x="206.8" y="24.4">15</text>
<text x="223.6" y="26.8">VDD</text>
<text x="44.8" y="34.5">4</text>
<text x="206.8" y="34.5">13</text>
<text x="44.8" y="39.6">5</text>
<text x="206.8" y="39.6">12</text>
<text x="44.8" y="44.7">6</text>
<text x="206.8" y="44.7">11</text>
<text x="44.8" y="49.8">7</text>
<text x="206.8" y="49.8">10</text>
<text x="44.8" y="54.9">8</text>
<text x="206.8" y="54.9">9</text>
<text x="268.3" y="85.3">1</text>
<text x="268.3" y="90.4">2</text>
<text x="268.3" y="95.5">3</text>
<text x="268.3" y="100.6">4</text>
<text x="268.3" y="105.7">5</text>
<text x="146.3" y="118.4" transform="rotate(-90 146.3 118.4)">5</text>
<text x="34.6" y="126">3</text>
<text x="64.6" y="126">2</text>
<text x="136.2" y="126">3</text>
<text x="12.8" y="128.4">VIN</text>
<text x="81.4" y="128.4">VDD</text>
<text x="161.1" y="131.1">1</text>
<text x="136.2" y="136.1">4</text>
<text x="268.3" y="136.1">1</text>
<text x="49.8" y="143.3" transform="rotate(-90 49.8 143.3)">1</text>
<text x="268.3" y="141.2">2</text>
<text x="146.3" y="148.4" transform="rotate(-90 146.3 148.4)">2</text>
<text x="268.3" y="146.3">3</text>
<text x="268.3" y="151.4">4</text>
<text x="268.3" y="156.5">5</text>
<text x="268.3" y="161.5">6</text>
<text x="24" y="181.9">1</text>
<text x="50.9" y="184.3">VIN</text>
<text x="74.8" y="181.9">1</text>
<text x="101.7" y="184.3">VIN</text>
<text x="24" y="186.9">2</text>
<text x="74.8" y="186.9">2</text>
<text x="107.8" y="188.6">Size</text>
<text x="128.1" y="188.6">Document Number</text>
<text x="275.4" y="188.6">Rev</text>
<text x="24" y="192">3</text>
<text x="74.8" y="192">3</text>
<text x="281" y="194.6">1.0</text>
<text x="107.8" y="203.8">Date:</text>
<text x="209.4" y="203.8">Sheet</text>
<text x="250" y="203.8">of</text>
</g>
<g font-size="4.6" fill="#003f7f">
<text x="53.4" y="22.6">PB1/T1C3N/A9/C1N</text>
<text x="132.2" y="22.6">PA8/U1CK/T1C1/MCO/U1RX/S1MO</text>
<text x="53.4" y="27.6">PA12/S1MO/T1E/CMP2O</text>
<text x="193.1" y="27.6">VCC</text>
<text x="53.4" y="32.7">SWDIO/PA13/S1MI/T1C2/U1RX/MCO</text>
<text x="167.7" y="32.7">PB0/T1C2N/C1O</text>
<text x="53.4" y="37.8">SWCLK/PA14/U1TX/MCO</text>
<text x="122" y="37.8">PA7/S1MO/T1C1N/U1TX/S1MI/A7/C2O</text>
<text x="53.4" y="42.9">NRST/PF2/MCO</text>
<text x="53.4" y="48">PA0/T1C3/T1C1N/S1MI/C1O/C1N/A0</text>
<text x="137.2" y="42.9">PA6/S1MI/T1BK/U1CK/A6/C1O</text>
<text x="147.4" y="48">PA5/S1CK/LPT1E/MCO/A5</text>
<text x="53.4" y="53">PA1/S1CK/S1MO/T1C4/T1C2N/MCO/A1/C1P</text>
<text x="172.8" y="53">PA4/U1CK/A4</text>
<text x="53.4" y="58.1">PA2/S1MO/U1TX/S1CK/A2/C2O/C2N</text>
<text x="137.2" y="58.1">PA3/S1MO/U1RX/T1C1/A3/C2P</text>
<text x="43.3" y="129.2">IN OUT</text>
<text x="50.9" y="136.5">GND</text>
</g>
<g font-size="4.6" fill="#f00">
<text x="229.7" y="19.3">RX</text>
<text x="16.3" y="29.5">SWDIO</text>
<text x="16.3" y="34.6">SWCLK</text>
<text x="229.7" y="34.6">TX</text>
<text x="229.7" y="39.7">ADC</text>
<text x="16.3" y="44.7">DIG0</text>
<text x="229.7" y="44.7">DIG5</text>
<text x="16.3" y="49.8">DIG1</text>
<text x="229.7" y="49.8">DIG4</text>
<text x="16.3" y="54.9">DIG2</text>
<text x="229.7" y="54.9">DIG3</text>
<text x="239.9" y="85.4">SWCLK</text>
<text x="112.9" y="95.5">VMEAS</text>
<text x="239.9" y="90.5">SWDIO</text>
<text x="239.9" y="100.6">TX</text>
<text x="239.9" y="105.7">RX</text>
<text x="168.7" y="131.1">ADC</text>
<text x="189.1" y="136.2">DIG5</text>
<text x="189.1" y="141.3">DIG4</text>
<text x="189.1" y="146.3">DIG3</text>
<text x="189.1" y="151.4">DIG2</text>
<text x="189.1" y="161.6">DIG0</text>
<text x="189.1" y="156.5">DIG1</text>
<text x="36.7" y="187">VMEAS</text>
<text x="87.5" y="187">VMEAS</text>
</g>
<g font-size="3.6">
<text x="33.7" y="3.8">5</text>
<text x="90.8" y="3.8">4</text>
<text x="147.9" y="3.8">3</text>
<text x="205" y="3.8">2</text>
<text x="262.1" y="3.8">1</text>
<text x="1.4" y="33.3">D</text>
<text x="291.9" y="33.3">D</text>
<text x="1.4" y="83.2">C</text>
<text x="291.9" y="83.2">C</text>
<text x="1.4" y="133.1">B</text>
<text x="291.9" y="133.1">B</text>
<text x="1.4" y="183">A</text>
<text x="291.9" y="183">A</text>
<text x="33.7" y="208.5">5</text>
<text x="90.8" y="208.5">4</text>
<text x="147.9" y="208.5">3</text>
<text x="205" y="208.5">2</text>
<text x="262.1" y="208.5">1</text>
</g>
</svg>
